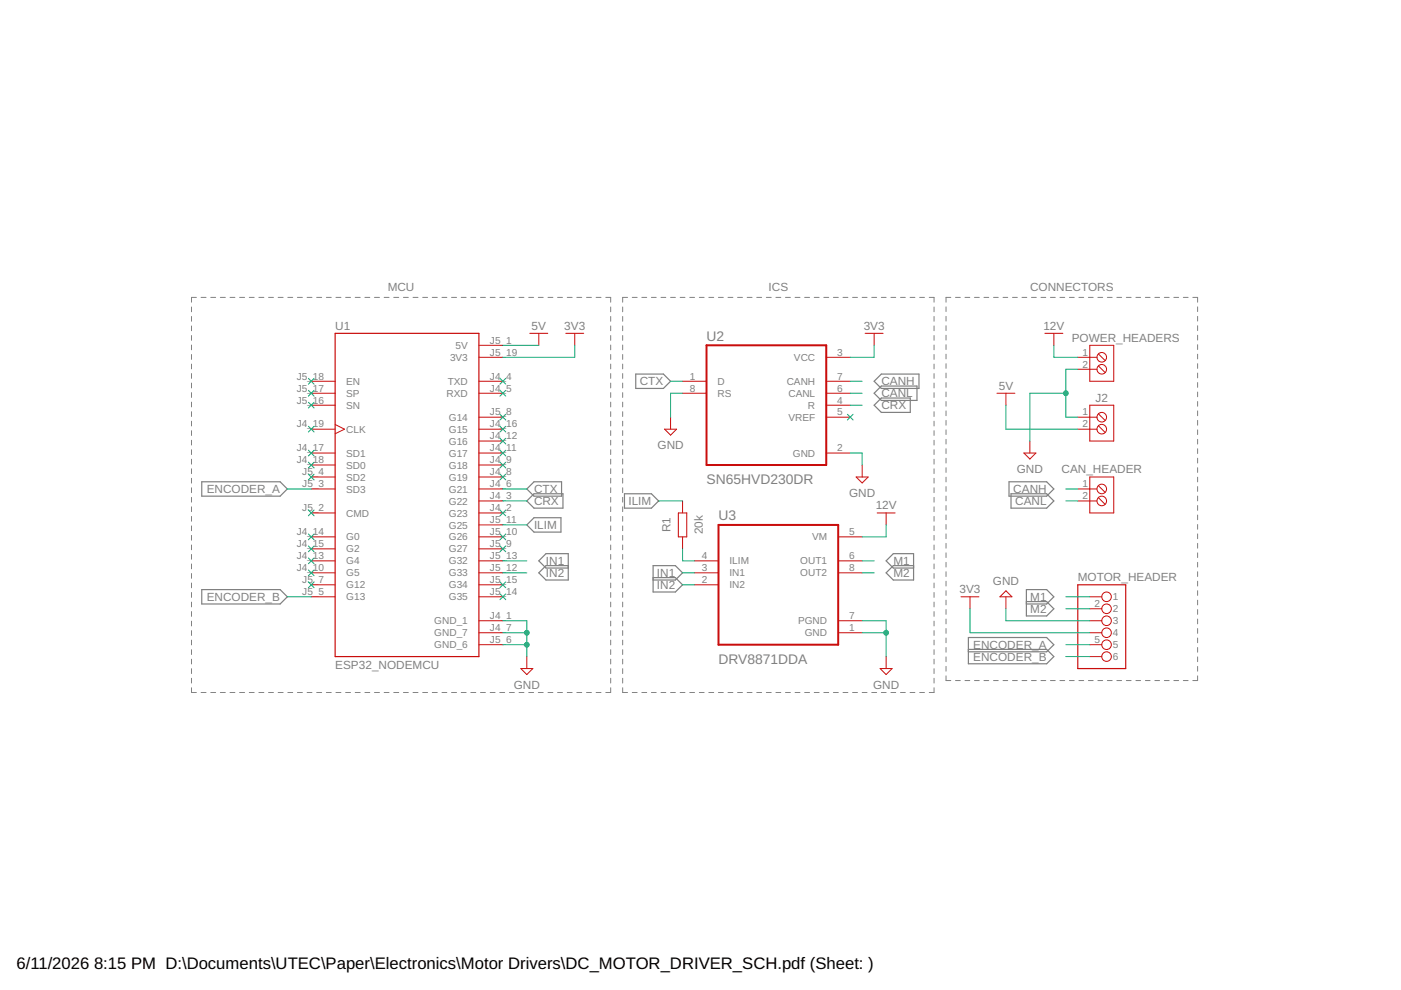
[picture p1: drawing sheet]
<svg xmlns="http://www.w3.org/2000/svg" width="297mm" height="210mm" viewBox="0 0 297 210" stroke-linecap="round" stroke-linejoin="round" font-family="sans-serif">
<g fill="none" stroke="#808080" stroke-width=".21">
<path d="M40.6 65.1v1M40.6 67.1v1M40.6 69.1v1M40.6 71.1v1.1M40.6 73.2v1M40.6 75.2v1M40.6 77.2v1M40.6 79.2v1M41.6 63.1h-1v1M42.6 63.1h1.1M44.7 63.1h1M46.7 63.1h1.1"/>
<path d="M48.8 63.1h1M50.8 63.1h1.1M52.9 63.1h1M54.9 63.1h1M56.9 63.1h1.1M59 63.1h1M61 63.1h1.1M63.1 63.1h1M65.1 63.1h1M67.1 63.1h1.1M69.2 63.1h1M71.2 63.1h1.1"/>
<path d="M73.3 63.1h1M75.3 63.1h1.1M77.4 63.1h1M79.4 63.1h1.1M81.4 63.1h1.1M83.5 63.1h1M85.5 63.1h1.1M87.6 63.1h1M89.6 63.1h1.1M91.7 63.1h1M93.7 63.1h1M95.7 63.1h1.1"/>
<path d="M97.8 63.1h1M99.8 63.1h1.1M101.9 63.1h1M103.9 63.1h1.1M106 63.1h1M108 63.1h1.1M110 63.1h1.1M112.1 63.1h1M114.1 63.1h1.1M116.2 63.1h1M118.2 63.1h1.1M120.3 63.1h1"/>
<path d="M122.3 63.1h1M124.4 63.1h1M126.4 63.1h1M128.4 63.1h1.1v1M129.5 65.1v1M129.5 67.1v1M129.5 69.1v1M129.5 71.1v1.1M129.5 73.2v1M129.5 75.2v1M129.5 77.2v1M129.5 79.2v1"/>
<path d="M132 65.1v1M132 67.1v1M132 69.1v1M132 71.1v1.1M132 73.2v1M132 75.2v1M132 77.2v1M132 79.2v1M133.1 63.1h-1.1v1M134 63.1h1.1M136.1 63.1h1M138.1 63.1h1"/>
<path d="M140.1 63.1h1.1M142.2 63.1h1M144.2 63.1h1M146.2 63.1h1.1M148.3 63.1h1M150.3 63.1h1M152.3 63.1h1.1M154.3 63.1h1.1M156.4 63.1h1M158.4 63.1h1M160.4 63.1h1.1M162.5 63.1h1"/>
<path d="M164.5 63.1h1M166.5 63.1h1.1M168.6 63.1h1M170.6 63.1h1M172.6 63.1h1.1M174.7 63.1h1M176.7 63.1h1M178.7 63.1h1.1M180.8 63.1h1M182.8 63.1h1M184.8 63.1h1.1M186.9 63.1h1"/>
<path d="M188.9 63.1h1M190.9 63.1h1M193 63.1h1M195 63.1h1M197 63.1h1v1M198 65.1v1M198 67.1v1M198 69.1v1M198 71.1v1.1M198 73.2v1M198 75.2v1M198 77.2v1"/>
<path d="M198 79.2v1M200.6 65.1v1M200.6 67.1v1M200.6 69.1v1M200.6 71.1v1M200.6 73.1v1M200.6 75.1v1M200.6 77.1v1M200.6 79.1v1M201.6 63.1h-1v1M202.6 63.1h1M204.6 63.1h1"/>
<path d="M206.6 63.1h1M208.6 63.1h1M210.7 63.1h.9M212.7 63.1h1M214.7 63.1h1M216.7 63.1h1M218.7 63.1h1M220.7 63.1h1M222.7 63.1h1M224.7 63.1h1M226.7 63.1h1.1M228.7 63.1h1.1"/>
<path d="M230.8 63.1h1M232.8 63.1h1M234.8 63.1h1M236.8 63.1h1M238.8 63.1h1M240.8 63.1h1M242.8 63.1h1M244.9 63.1h1M246.9 63.1h1M248.9 63.1h1M250.9 63.1h1M252.9 63.1h1v1"/>
<path d="M253.9 65.1v1M253.9 67.1v1M253.9 69.1v1M253.9 71.1v1M253.9 73.1v1M253.9 75.1v1M253.9 77.1v1M253.9 79.1v1M40.6 81.2v1.1M40.6 83.2v1.1M40.6 85.3v1M40.6 87.3v1"/>
<path d="M40.6 89.3v1M40.6 91.3v1M40.6 93.3v1.1M40.6 95.4v1M40.6 97.4v1M40.6 99.4v1M129.5 81.2v1.1M129.5 83.2v1.1M129.5 85.3v1M129.5 87.3v1M129.5 89.3v1M129.5 91.3v1"/>
<path d="M129.5 93.3v1.1M129.5 95.4v1M129.5 97.4v1M129.5 99.4v1M132 81.2v1.1M132 83.2v1.1M132 85.3v1M132 87.3v1M132 89.3v1M132 91.3v1M132 93.3v1.1M132 95.4v1"/>
<path d="M132 97.4v1M132 99.4v1M198 81.2v1.1M198 83.2v1.1M198 85.3v1M198 87.3v1M198 89.3v1M198 91.3v1M198 93.3v1.1M198 95.4v1M198 97.4v1M198 99.4v1"/>
<path d="M200.6 81.1v1M200.6 83.1v1M200.6 85.1v1M200.6 87.1v1M200.6 89.1v1M200.6 91.1v1M200.6 93.2v.9M200.6 95.1v1.1M200.6 97.2v1M200.6 99.2v1M253.9 81.1v1M253.9 83.1v1"/>
<path d="M253.9 85.1v1M253.9 87.1v1M253.9 89.1v1M253.9 91.1v1M253.9 93.2v.9M253.9 95.1v1.1M253.9 97.2v1M253.9 99.2v1M40.6 101.4v1M40.6 103.4v1.1M40.6 105.5v1M40.6 107.5v1"/>
<path d="M40.6 109.5v1M40.6 111.5v1M40.6 113.5v1M40.6 115.5v1.1M40.6 117.6v1M40.6 119.6v1M129.5 101.4v1M129.5 103.4v1.1M129.5 105.5v1M129.5 107.5v1M129.5 109.5v1M129.5 111.5v1"/>
<path d="M129.5 113.5v1M129.5 115.5v1.1M129.5 117.6v1M129.5 119.6v1M132 101.4v1M132 103.4v1.1M132 105.5v1M132 107.5v1M132 109.5v1M132 111.5v1M132 113.5v1M132 115.5v1.1"/>
<path d="M132 117.6v1M132 119.6v1M198 101.4v1M198 103.4v1.1M198 105.5v1M198 107.5v1M198 109.5v1M198 111.5v1M198 113.5v1M198 115.5v1.1M198 117.6v1M198 119.6v1"/>
<path d="M200.6 101.2v1M200.6 103.2v1M200.6 105.2v1M200.6 107.2v1M200.6 109.2v1M200.6 111.2v1M200.6 113.2v1M200.6 115.2v1M200.6 117.2v1M200.6 119.2v1M253.9 101.2v1M253.9 103.2v1"/>
<path d="M253.9 105.2v1M253.9 107.2v1M253.9 109.2v1M253.9 111.2v1M253.9 113.2v1M253.9 115.2v1M253.9 117.2v1M253.9 119.2v1M40.6 121.6v1M40.6 123.6v1M40.6 125.6v1.1M40.6 127.7v1"/>
<path d="M40.6 129.7v1M40.6 131.7v1M40.6 133.7v1M40.6 135.7v1M40.6 137.8v1M40.6 139.8v1M129.5 121.6v1M129.5 123.6v1M129.5 125.6v1.1M129.5 127.7v1M129.5 129.7v1M129.5 131.7v1"/>
<path d="M129.5 133.7v1M129.5 135.7v1M129.5 137.8v1M129.5 139.8v1M132 121.6v1M132 123.6v1M132 125.6v1.1M132 127.7v1M132 129.7v1M132 131.7v1M132 133.7v1M132 135.7v1"/>
<path d="M132 137.8v1M132 139.8v1M198 121.6v1M198 123.6v1M198 125.6v1.1M198 127.7v1M198 129.7v1M198 131.7v1M198 133.7v1M198 135.7v1M198 137.8v1M198 139.8v1"/>
<path d="M200.6 121.2v1M200.6 123.2v1M200.6 125.2v1M200.6 127.3v.9M200.6 129.2v1.1M200.6 131.3v1M200.6 133.3v1M200.6 135.3v1M200.6 137.3v1M200.6 139.3v1M253.9 121.2v1M253.9 123.2v1"/>
<path d="M253.9 125.2v1M253.9 127.3v.9M253.9 129.2v1.1M253.9 131.3v1M253.9 133.3v1M253.9 135.3v1M253.9 137.3v1M253.9 139.3v1M40.6 141.8v1M40.6 143.8v1M40.6 145.8v1h1M42.6 146.8h1.1"/>
<path d="M44.7 146.8h1M46.7 146.8h1.1M48.8 146.8h1M50.8 146.8h1.1M52.9 146.8h1M54.9 146.8h1M56.9 146.8h1.1M59 146.8h1M61 146.8h1.1M63.1 146.8h1M65.1 146.8h1M67.1 146.8h1.1"/>
<path d="M69.2 146.8h1M71.2 146.8h1.1M73.3 146.8h1M75.3 146.8h1.1M77.4 146.8h1M79.4 146.8h1.1M81.4 146.8h1.1M83.5 146.8h1M85.5 146.8h1.1M87.6 146.8h1M89.6 146.8h1.1M91.7 146.8h1"/>
<path d="M93.7 146.8h1M95.7 146.8h1.1M97.8 146.8h1M99.8 146.8h1.1M101.9 146.8h1M103.9 146.8h1.1M106 146.8h1M108 146.8h1.1M110 146.8h1.1M112.1 146.8h1M114.1 146.8h1.1M116.2 146.8h1"/>
<path d="M118.2 146.8h1.1M120.3 146.8h1M122.3 146.8h1M124.4 146.8h1M126.4 146.8h1M129.5 141.8v1M129.5 143.8v1M129.5 145.8v1h-1.1M132 145.8v1h1.1M132 141.8v1M132 143.8v1M134 146.8h1.1"/>
<path d="M136.1 146.8h1M138.1 146.8h1M140.1 146.8h1.1M142.2 146.8h1M144.2 146.8h1M146.2 146.8h1.1M148.3 146.8h1M150.3 146.8h1M152.3 146.8h1.1M154.3 146.8h1.1M156.4 146.8h1M158.4 146.8h1"/>
<path d="M160.4 146.8h1.1M162.5 146.8h1M164.5 146.8h1M166.5 146.8h1.1M168.6 146.8h1M170.6 146.8h1M172.6 146.8h1.1M174.7 146.8h1M176.7 146.8h1M178.7 146.8h1.1M180.8 146.8h1M182.8 146.8h1"/>
<path d="M184.8 146.8h1.1M186.9 146.8h1M188.9 146.8h1M190.9 146.8h1M193 146.8h1M195 146.8h1M198 145.8v1h-1M198 141.8v1M198 143.8v1M200.6 141.3v1M200.6 143.3v1h1M202.6 144.3h1"/>
<path d="M204.6 144.3h1M206.6 144.3h1M208.6 144.3h1M210.7 144.3h.9M212.7 144.3h1M214.7 144.3h1M216.7 144.3h1M218.7 144.3h1M220.7 144.3h1M222.7 144.3h1M224.7 144.3h1M226.7 144.3h1.1"/>
<path d="M228.7 144.3h1.1M230.8 144.3h1M232.8 144.3h1M234.8 144.3h1M236.8 144.3h1M238.8 144.3h1M240.8 144.3h1M242.8 144.3h1M244.9 144.3h1M246.9 144.3h1M248.9 144.3h1M250.9 144.3h1"/>
<path d="M253.9 141.3v1M253.9 143.3v1h-1"/>
</g>
<g fill="none" stroke="#808080" stroke-width=".25">
<path d="M134.8 79.3h5.9l1.5 1.5-1.5 1.6h-5.9zM185.3 80.8l1.6-1.5h7.9v3.1h-7.9zM185.3 83.4l1.6-1.5h7.5v3h-7.5zM185.3 85.9l1.6-1.5h6.1v3h-6.1zM42.8 102.2h16.6l1.5 1.5-1.5 1.5h-16.6zM111.7 103.7l1.5-1.5h5.9v3h-5.9zM111.7 106.2l1.5-1.5h6.2v3h-6.2zM111.7 111.3l1.5-1.5h5.7v3h-5.7zM120.5 119.9h-4.7l-1.6 1.6 1.6 1.5h4.7v-5.6h-4.7l-1.6 1.5 1.6 1.5h4.7M132.4 104.7h5.7l1.5 1.5-1.5 1.5h-5.7zM193.7 119.9h-4.3l-1.5 1.6 1.5 1.5h4.3v-5.6h-4.3l-1.5 1.5 1.5 1.5h4.3M213.9 102.2h8l1.5 1.5-1.5 1.5h-8z"/>
<path d="M214.4 104.7h7.5l1.5 1.5-1.5 1.5h-7.5zM42.8 125h16.6l1.5 1.5-1.5 1.6h-16.6zM138.5 122.5h4.7l1.5 1.5-1.5 1.5h-4.7v-5.6h4.7l1.5 1.6-1.5 1.5h-4.7M205.3 137.7h16.6l1.5 1.5-1.5 1.5h-16.6v-5.5h16.6l1.5 1.5-1.5 1.5h-16.6M217.6 127.6h4.3l1.5 1.5-1.5 1.5h-4.3v-5.6h4.3l1.5 1.5-1.5 1.6h-4.3"/>
</g>
<path d="M71.1 70.7h30.4v68.5h-30.4zM228.5 124h10.2v17.8h-10.2z" fill="none" stroke="#c90d0c" stroke-width=".25"/>
<g fill="none" stroke="#c90d0c" stroke-width=".21">
<path d="M101.5 75.8h5.1M101.5 73.2h5.1M112.3 70.7h3.8M114.2 70.7v2.5M120 70.7h3.8M121.9 70.7v2.5M175.2 75.8h5.1M183.4 70.7h3.8M185.3 70.7v2.5M221.5 70.7h3.8M223.4 70.7v2.5M228.5 75.8h4.1"/>
<path d="M228.5 78.3h4.1M231.1 73.2h5v7.6h-5zM232.9 77.6l1.4 1.4M232.9 75l1.4 1.5M66 80.8h5.1M66 83.4h5.1M66 85.9h5.1M66 91h5.1M66 98.6h5.1M66 96.1h5.1M71.1 90l1.9 1-1.9 1M101.5 80.8h5.1"/>
<path d="M101.5 83.4h5.1M101.5 88.5h5.1M101.5 91h5.1M101.5 98.6h5.1M101.5 96.1h5.1M101.5 93.5h5.1M140.9 91h2.5l-1.2 1.3zM142.2 88.5v2.5M144.7 80.8h5.1M144.7 83.4h5.1M175.2 80.8h5.1M175.2 83.4h5.1"/>
<path d="M175.2 85.9h5.1M175.2 88.5h5.1M175.2 96.1h5.1M182.8 98.6v2.5M211.4 83.4h3.8M213.3 83.4v2.5M217.1 96.1h2.5l-1.2 1.2zM218.4 93.5v2.6M228.5 88.5h4.1M228.5 91h4.1M231.1 85.9h5v7.6h-5zM232.9 90.3l1.4 1.4"/>
<path d="M232.9 87.7l1.4 1.5M66 118.9h5.1M66 113.8h5.1M66 116.4h5.1M66 101.1h5.1M66 103.7h5.1M66 108.8h5.1M101.5 118.9h5.1M101.5 111.3h5.1M101.5 113.8h5.1M101.5 116.4h5.1M101.5 101.1h5.1"/>
<path d="M101.5 103.7h5.1M101.5 108.8h5.1M101.5 106.2h5.1M143.8 108.8h1.8v5h-1.8zM144.7 106.2v2.6M144.7 113.8v2.6M147.3 118.9h5M177.7 118.9h5.1M177.7 113.8h5.1M181.5 101.1h2.6l-1.3 1.3zM186 108.8h3.8M187.9 108.8v2.5"/>
<path d="M228.5 103.7h4.1M228.5 106.2h4.1M231.1 101.1h5v7.7h-5zM232.9 105.5l1.4 1.4M232.9 103l1.4 1.4M66 124h5.1M66 126.5h5.1M66 121.5h5.1M101.5 124h5.1M101.5 126.5h5.1M101.5 121.5h5.1M101.5 131.6h5.1"/>
<path d="M101.5 134.2h5.1M101.5 136.7h5.1M111.7 139.2v2.6M147.3 124h5M147.3 121.5h5M177.7 121.5h5.1M177.7 131.6h5.1M177.7 134.2h5.1M187.9 139.2v2.6M203.8 126.5h3.8M205.7 126.5v2.6M213.3 125.3l1.2 1.2h-2.5z"/>
<path d="M213.3 126.5v2.6M231.1 126.5h2.5M231.1 131.6h2.5M231.1 134.2h2.5M231.1 136.7h2.5M231.1 129.1h2.5M231.1 139.2h2.5M110.4 141.8h2.6l-1.3 1.2zM186.6 141.8h2.5l-1.2 1.2z"/>
<circle cx="233.6" cy="78.3" r="1.02"/>
<circle cx="233.6" cy="75.8" r="1.02"/>
<circle cx="233.6" cy="91" r="1.02"/>
<circle cx="233.6" cy="88.5" r="1.02"/>
<circle cx="233.6" cy="106.2" r="1.02"/>
<circle cx="233.6" cy="103.7" r="1.02"/>
<circle cx="234.6" cy="131.6" r="1.02"/>
<circle cx="234.6" cy="126.5" r="1.02"/>
<circle cx="234.6" cy="129.1" r="1.02"/>
<circle cx="234.6" cy="134.2" r="1.02"/>
<circle cx="234.6" cy="136.7" r="1.02"/>
<circle cx="234.6" cy="139.2" r="1.02"/>
</g>
<path d="M149.8 73.2h25.4v25.4h-25.4zM152.3 111.3h25.4v25.4h-25.4z" fill="none" stroke="#c90d0c" stroke-width=".42"/>
<g fill="none" stroke="#0dab76" stroke-width=".21">
<path d="M106.6 73.2h7.6M121.9 73.2v2.6h-15.3M185.3 73.2v2.6h-5M223.4 73.2v2.6h5.1M228.5 78.3h-2.5v10.2h2.5M65.4 80.2l1.2 1.2M65.4 82.8l1.2 1.2M65.4 85.3l1.2 1.2M65.4 90.4l1.2 1.2M65.4 95.5l1.2 1.2M65.4 98l1.2 1.2M66.6 80.2l-1.2 1.2"/>
<path d="M66.6 82.8l-1.2 1.2M66.6 85.3l-1.2 1.2M66.6 90.4l-1.2 1.2M66.6 95.5l-1.2 1.2M66.6 98l-1.2 1.2M106 98l1.2 1.2M106 95.5l1.2 1.2M106 92.9l1.2 1.2M106 90.4l1.2 1.2M106 87.8l1.2 1.2M106 82.8l1.2 1.2M106 80.2l1.2 1.2"/>
<path d="M107.2 98l-1.2 1.2M107.2 95.5l-1.2 1.2M107.2 92.9l-1.2 1.2M107.2 90.4l-1.2 1.2M107.2 87.8l-1.2 1.2M107.2 82.8l-1.2 1.2M107.2 80.2l-1.2 1.2M142.2 80.8h2.5M144.7 83.4h-2.5v5.1M179.7 87.8l1.2 1.2M180.3 83.4h2.5M180.3 96.1h2.5v2.5"/>
<path d="M180.3 80.8h2.5M180.3 85.9h2.5M180.9 87.8l-1.2 1.2M213.3 85.9v5.1h15.2M226 83.4h-7.6v10.1M60.9 103.7h5.1M65.4 100.5l1.2 1.2M65.4 108.1l1.2 1.3M65.4 113.2l1.2 1.2M65.4 115.8l1.2 1.2M65.4 118.3l1.2 1.2M66.6 100.5l-1.2 1.2"/>
<path d="M66.6 108.1l-1.2 1.3M66.6 113.2l-1.2 1.2M66.6 115.8l-1.2 1.2M66.6 118.3l-1.2 1.2M106 115.8l1.2 1.2M106 113.2l1.2 1.2M106 108.1l1.2 1.3M106 100.5l1.2 1.2M106.6 103.7h5.1M106.6 106.2h5.1M106.6 118.9h5.1M106.6 111.3h5.1"/>
<path d="M107.2 115.8l-1.2 1.2M107.2 113.2l-1.2 1.2M107.2 108.1l-1.2 1.3M107.2 100.5l-1.2 1.2M139.6 106.2h5.1M144.7 116.4v2.5h2.6M182.8 118.9h2.5M187.9 111.3v2.5h-5.1M226 103.7h2.5M226 106.2h2.5M60.9 126.5h5.1M65.4 120.8l1.2 1.3"/>
<path d="M65.4 123.4l1.2 1.2M66.6 120.8l-1.2 1.3M66.6 123.4l-1.2 1.2M106 125.9l1.2 1.2M106 123.4l1.2 1.2M106.6 131.6h5.1v7.6M106.6 134.2h5.1M106.6 136.7h5.1M106.6 121.5h5.1M107.2 125.9l-1.2 1.2M107.2 123.4l-1.2 1.2M144.7 121.5h2.6"/>
<path d="M144.7 124h2.6M182.8 131.6h5.1v7.6M182.8 134.2h5.1M182.8 121.5h2.5M205.7 129.1v5.1h25.4M213.3 129.1v2.5h17.8M226 136.7h5.1M226 126.5h5.1M226 129.1h5.1M226 139.2h5.1"/>
</g>
<g fill="#0dab76" stroke="#0dab76" stroke-width=".21">
<circle cx="111.7" cy="134.2" r=".51"/>
<circle cx="111.7" cy="136.7" r=".51"/>
<circle cx="226" cy="83.4" r=".51"/>
<circle cx="187.9" cy="134.2" r=".51"/>
</g>
<g font-size="3.5">
<text x="3.5" y="205.4">6/11/2026</text>
<text x="19.9" y="205.4">8:15 PM D:\Documents\UTEC\Paper\Electronics\Motor Drivers\DC_MOTOR_DRIVER_SCH.pdf (Sheet: )</text>
</g>
<g font-size="2.9" fill="#808080">
<text x="149.8" y="72.2">U2</text>
<text x="149.8" y="102.6">SN65HVD230DR</text>
<text x="152.3" y="110.3">U3</text>
<text x="152.3" y="140.7">DRV8871DDA</text>
</g>
<g font-size="2.5" fill="#808080">
<text x="82.2" y="61.8">MCU</text>
<text x="163" y="61.8">ICS</text>
<text x="218.4" y="61.8">CONNECTORS</text>
<text x="71.1" y="69.9">U1</text>
<text x="112.7" y="69.9">5V</text>
<text x="119.6" y="69.9">3V3</text>
<text x="183.1" y="69.9">3V3</text>
<text x="221.2" y="69.9">12V</text>
<text x="227.2" y="72.5">POWER_HEADERS</text>
<text x="135.7" y="81.7">CTX</text>
<text x="186.9" y="81.7">CANH</text>
<text x="211.8" y="82.6">5V</text>
<text x="186.9" y="84.3">CANL</text>
<text x="186.9" y="86.8">CRX</text>
<text x="232.3" y="85.1">J2</text>
<text x="139.4" y="95.3">GND</text>
<text x="215.6" y="100.4">GND</text>
<text x="225.1" y="100.4">CAN_HEADER</text>
<text x="43.8" y="104.6">ENCODER_A</text>
<text x="113.2" y="107.1">CRX</text>
<text x="113.2" y="104.6">CTX</text>
<text x="133.2" y="107.1">ILIM</text>
<text x="180" y="105.5">GND</text>
<text x="185.7" y="108">12V</text>
<text x="214.8" y="104.6">CANH</text>
<text x="215.2" y="107.1">CANL</text>
<text x="113.2" y="112.2">ILIM</text>
<text x="142.2" y="112.9" transform="rotate(-90 142.2 112.9)">R1</text>
<text x="149" y="113.3" transform="rotate(-90 149 113.3)">20k</text>
<text x="115.8" y="119.8">IN1</text>
<text x="189.4" y="119.8">M1</text>
<text x="115.8" y="122.3">IN2</text>
<text x="139.3" y="122.3">IN1</text>
<text x="139.3" y="124.9">IN2</text>
<text x="189.4" y="122.3">M2</text>
<text x="203.4" y="125.8">3V3</text>
<text x="210.5" y="124">GND</text>
<text x="228.5" y="123.2">MOTOR_HEADER</text>
<text x="43.8" y="127.4">ENCODER_B</text>
<text x="218.4" y="127.4">M1</text>
<text x="218.4" y="130">M2</text>
<text x="206.4" y="137.6">ENCODER_A</text>
<text x="71.1" y="141.8">ESP32_NODEMCU</text>
<text x="206.4" y="140.1">ENCODER_B</text>
<text x="108.9" y="146.1">GND</text>
<text x="185.1" y="146.1">GND</text>
</g>
<g font-size="2.1" fill="#808080">
<text x="95.4" y="76.5">3V3</text>
<text x="96.6" y="74">5V</text>
<text x="103.9" y="75.4">J5_19</text>
<text x="103.9" y="72.9">J5_1</text>
<text x="168.3" y="76.5">VCC</text>
<text x="177.5" y="75.4">3</text>
<text x="229.5" y="75.4">1</text>
<text x="229.5" y="77.9">2</text>
<text x="62.9" y="80.5">J5_18</text>
<text x="62.9" y="83">J5_17</text>
<text x="73.4" y="81.6">EN</text>
<text x="94.9" y="81.6">TXD</text>
<text x="103.9" y="83">J4_5</text>
<text x="103.9" y="80.5">J4_4</text>
<text x="146.3" y="80.5">1</text>
<text x="146.3" y="83">8</text>
<text x="152.1" y="81.6">D</text>
<text x="166.8" y="81.6">CANH</text>
<text x="177.5" y="80.5">7</text>
<text x="177.5" y="83">6</text>
<text x="62.9" y="85.6">J5_16</text>
<text x="73.4" y="84.1">SP</text>
<text x="73.4" y="86.7">SN</text>
<text x="94.7" y="84.1">RXD</text>
<text x="95.2" y="89.2">G14</text>
<text x="103.9" y="88.1">J5_8</text>
<text x="152.1" y="84.1">RS</text>
<text x="167.2" y="84.1">CANL</text>
<text x="167.2" y="89.2">VREF</text>
<text x="171.3" y="86.7">R</text>
<text x="177.5" y="85.6">4</text>
<text x="177.5" y="88.1">5</text>
<text x="229.5" y="88.1">1</text>
<text x="62.9" y="90.6">J4_19</text>
<text x="62.9" y="95.7">J4_17</text>
<text x="73.4" y="91.7">CLK</text>
<text x="95.2" y="91.7">G15</text>
<text x="95.2" y="94.3">G16</text>
<text x="103.9" y="90.6">J4_16</text>
<text x="103.9" y="93.2">J4_12</text>
<text x="103.9" y="95.7">J4_11</text>
<text x="177.5" y="95.7">2</text>
<text x="229.5" y="90.6">2</text>
<text x="62.9" y="98.2">J4_18</text>
<text x="64.1" y="100.8">J5_4</text>
<text x="73.4" y="101.9">SD2</text>
<text x="73.4" y="99.4">SD0</text>
<text x="73.4" y="96.8">SD1</text>
<text x="95.2" y="96.8">G17</text>
<text x="95.2" y="99.4">G18</text>
<text x="95.2" y="101.9">G19</text>
<text x="103.9" y="98.2">J4_9</text>
<text x="103.9" y="100.8">J4_8</text>
<text x="168.1" y="96.8">GND</text>
<text x="64.1" y="103.3">J5_3</text>
<text x="73.4" y="104.4">SD3</text>
<text x="95.2" y="104.4">G21</text>
<text x="95.2" y="107">G22</text>
<text x="103.9" y="103.3">J4_6</text>
<text x="103.9" y="105.9">J4_3</text>
<text x="229.5" y="103.3">1</text>
<text x="229.5" y="105.9">2</text>
<text x="62.9" y="113.5">J4_14</text>
<text x="64.1" y="108.4">J5_2</text>
<text x="73.4" y="109.5">CMD</text>
<text x="95.2" y="112.1">G25</text>
<text x="95.2" y="109.5">G23</text>
<text x="103.9" y="110.9">J5_11</text>
<text x="103.9" y="113.5">J5_10</text>
<text x="103.9" y="108.4">J4_2</text>
<text x="180.1" y="113.5">5</text>
<text x="62.9" y="116">J4_15</text>
<text x="62.9" y="118.6">J4_13</text>
<text x="73.4" y="117.1">G2</text>
<text x="73.4" y="114.6">G0</text>
<text x="73.4" y="119.7">G4</text>
<text x="95.2" y="119.7">G32</text>
<text x="95.2" y="114.6">G26</text>
<text x="95.2" y="117.1">G27</text>
<text x="103.9" y="118.6">J5_13</text>
<text x="103.9" y="116">J5_9</text>
<text x="148.8" y="118.6">4</text>
<text x="154.7" y="119.7">ILIM</text>
<text x="169.7" y="119.7">OUT1</text>
<text x="172.2" y="114.6">VM</text>
<text x="180.1" y="118.6">6</text>
<text x="62.9" y="121.1">J4_10</text>
<text x="64.1" y="123.6">J5_7</text>
<text x="73.4" y="124.8">G12</text>
<text x="73.4" y="122.2">G5</text>
<text x="95.2" y="124.8">G34</text>
<text x="95.2" y="122.2">G33</text>
<text x="103.9" y="123.6">J5_15</text>
<text x="103.9" y="121.1">J5_12</text>
<text x="148.8" y="121.1">3</text>
<text x="148.8" y="123.6">2</text>
<text x="154.7" y="122.2">IN1</text>
<text x="154.7" y="124.8">IN2</text>
<text x="169.7" y="122.2">OUT2</text>
<text x="180.1" y="121.1">8</text>
<text x="64.1" y="126.2">J5_5</text>
<text x="73.4" y="127.3">G13</text>
<text x="95.2" y="127.3">G35</text>
<text x="103.9" y="126.2">J5_14</text>
<text x="103.9" y="131.3">J4_1</text>
<text x="180.1" y="131.3">7</text>
<text x="232.1" y="128.7">2</text>
<text x="235.9" y="127.3">1</text>
<text x="235.9" y="129.8">2</text>
<text x="92.1" y="132.4">GND_1</text>
<text x="92.1" y="134.9">GND_7</text>
<text x="92.1" y="137.4">GND_6</text>
<text x="103.9" y="133.8">J4_7</text>
<text x="103.9" y="136.3">J5_6</text>
<text x="169.2" y="132.4">PGND</text>
<text x="170.6" y="134.9">GND</text>
<text x="180.1" y="133.8">1</text>
<text x="232.1" y="136.3">5</text>
<text x="235.9" y="132.4">3</text>
<text x="235.9" y="134.9">4</text>
<text x="235.9" y="137.4">5</text>
<text x="235.9" y="140">6</text>
</g>
</svg>
